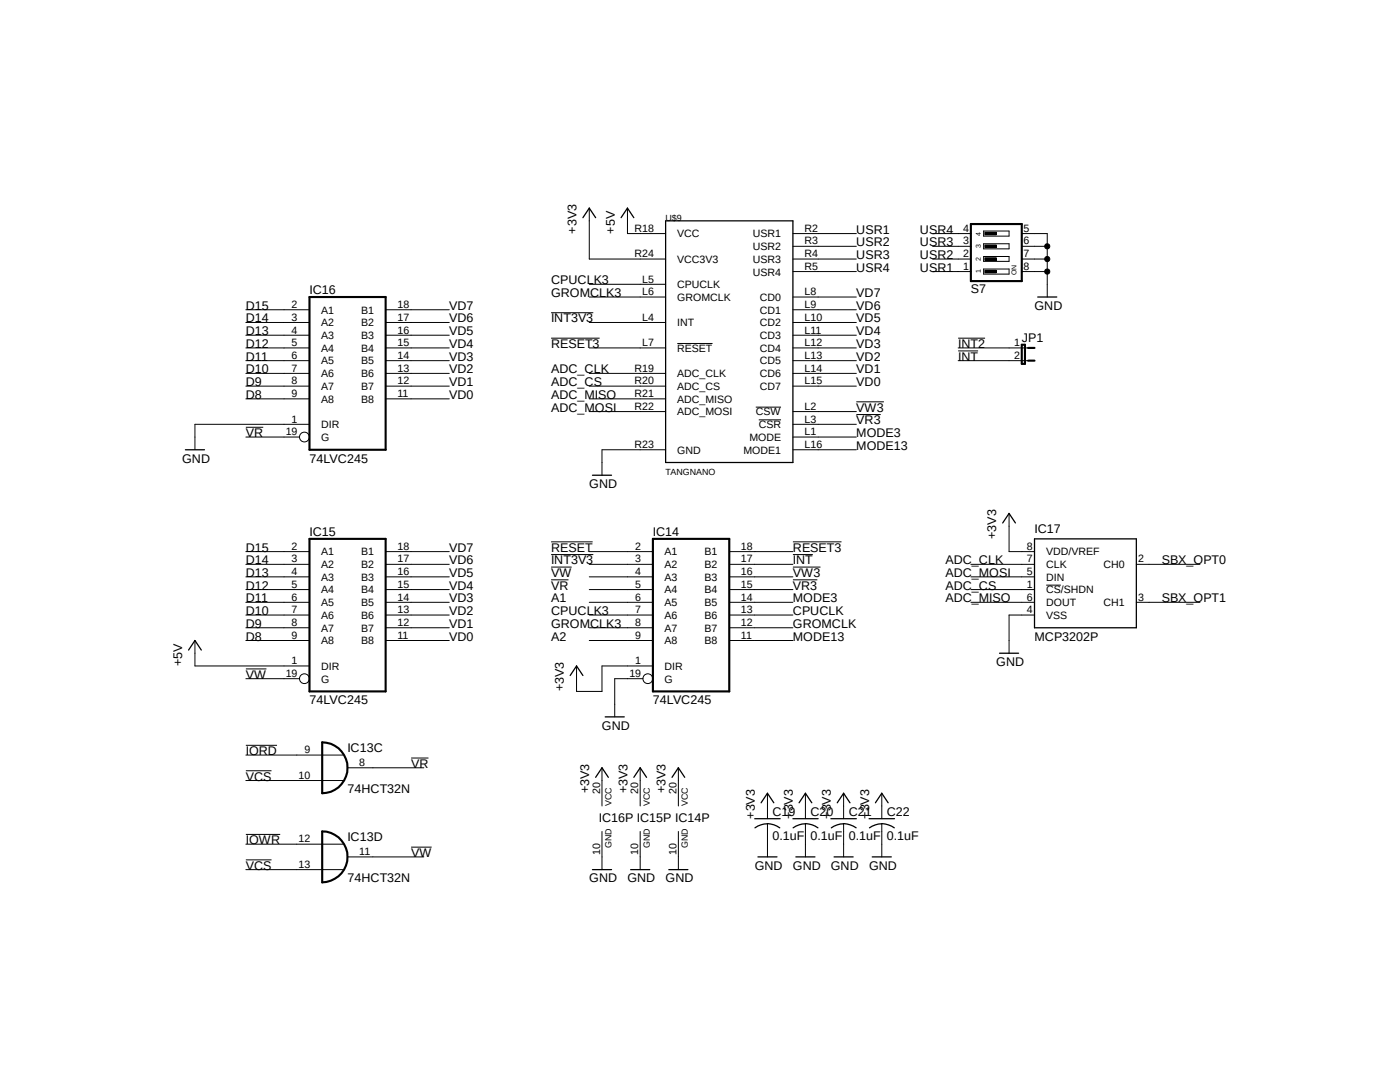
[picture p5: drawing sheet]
<svg xmlns="http://www.w3.org/2000/svg" width="279mm" height="216mm" viewBox="0 0 279 216" stroke-linecap="round" stroke-linejoin="round" font-family="sans-serif">
<path d="M33.7 39.2l211.9 137.5M245.6 39.2l-211.9 137.5" fill="none" stroke="#fff" stroke-width=".2"/>
<g fill="none" stroke="#000" stroke-width=".2">
<path d="M117.6 59.3h15.2M117.6 41.5v10.2h15.2M117.6 56.7h15.2M125.2 41.5v5.1h7.6M158.2 59.3h12.7M158.2 46.6h12.7M158.2 49.1h12.7M158.2 51.7h12.7M158.2 54.2h12.7M186.1 46.6h7.7M186.1 49.1h7.7M186.1 51.7h7.7"/>
<path d="M186.1 54.2h7.7M196.3 46.1h5.1v1h-5.1zM196.3 48.6h5.1v1.1h-5.1zM196.3 51.2h5.1v1h-5.1zM196.3 53.7h5.1v1h-5.1zM196.6 53.9h2.2v.5h-2.2zM196.6 51.4h2.2v.5h-2.2zM196.6 48.9h2.2v.5h-2.2zM196.6 46.4h2.2v.5h-2.2zM203.9 46.6h5.1v12.7M203.9 49.1h5.1M203.9 51.7h5.1"/>
<path d="M203.9 54.2h5.1M49.1 61.8h12.7M49.1 64.3h12.7M49.1 66.9h12.7M49.1 69.4h12.7M49.1 72h12.7M49.1 74.5h12.7M49.1 77h12.7M49.1 79.6h12.7M77 61.8h12.7M77 64.3h12.7M77 66.9h12.7"/>
<path d="M77 69.4h12.7M77 72h12.7M77 74.5h12.7M77 77h12.7M77 79.6h12.7M110 67.5h9.7M110 62.4h8.4M117.6 64.3h15.2M117.6 69.4h15.2M117.6 74.5h15.2M117.6 77h15.2M117.6 79.6h15.2"/>
<path d="M135.2 68.5h7M158.2 61.8h12.7M158.2 64.3h12.7M158.2 66.9h12.7M158.2 69.4h12.7M158.2 72h12.7M158.2 74.5h12.7M158.2 77h12.7M191.2 67.5h5.4M191.2 70h4M191.2 69.4h14M191.2 72h14"/>
<path d="M49.1 85.3h3.4M49.1 87.2h10.7M61.8 84.7h-22.9v5M117.6 82.1h15.2M132.8 89.7h-12.7v5.1M150.8 81.2h5.1M151.4 83.8h4.5M158.2 82.1h12.7M158.2 84.7h12.7M158.2 87.2h12.7M158.2 89.7h12.7M170.9 80.2h5.5"/>
<path d="M170.9 82.7h4.9M49.1 110.1h12.7M49.1 112.6h12.7M49.1 115.1h12.7M49.1 117.6h12.7M77 110.1h12.7M77 112.6h12.7M77 115.1h12.7M77 117.6h12.7M110 108.1h8.3M110 113.2h4.1M110 115.7h3.5"/>
<path d="M110 110.7h8.4M117.6 110.1h12.7M117.6 112.6h12.7M117.6 115.1h12.7M117.6 117.6h12.7M145.5 110.1h12.7M145.5 112.6h12.7M145.5 115.1h12.7M145.5 117.6h12.7M158.2 108.1h9.7M158.2 113.2h5.5M158.2 115.7h4.9"/>
<path d="M158.2 110.7h4M193.8 112.6h12.7M193.8 115.1h12.7M193.8 117.6h12.7M201.4 102.4v7.7h5.1M208.8 116.8h2.9M226.8 112.6h12.7M38.9 127.8v5.1h22.9M49.1 133.5h4.1M49.1 120.2h12.7M49.1 122.7h12.7M49.1 125.3h12.7"/>
<path d="M49.1 127.8h12.7M49.1 135.4h10.7M77 120.2h12.7M77 122.7h12.7M77 125.3h12.7M77 127.8h12.7M115.1 132.9v5.1h5v-5.1h10.2M117.6 120.2h12.7M117.6 122.7h12.7M117.6 125.3h12.7M117.6 127.8h12.7M128.3 135.4h-5.6v7.6"/>
<path d="M145.5 120.2h12.7M145.5 122.7h12.7M145.5 125.3h12.7M145.5 127.8h12.7M193.8 120.2h12.7M206.5 122.7h-5.1v7.6M226.8 120.2h12.7M49.1 148.7h6.2M49.1 153.8h5.1M49.1 150.7h19.5M49.1 155.7h19.5M69.3 153.2h15.3"/>
<path d="M82 151.3h3.5M120.1 153.2v7.6M127.8 153.2v7.6M135.4 153.2v7.6M153.2 158.3v5.1M160.7 158.3v5.1M168.4 158.3v5.1M176 158.3v5.1M49.1 166.5h6.8M49.1 171.6h5.1M49.1 168.4h19.5M49.1 173.5h19.5"/>
<path d="M69.3 171h15.3M82 169h4.1M120.1 165.9v7.6M127.8 165.9v7.6M135.4 165.9v7.6M153.2 164.4v6.6M160.7 164.4v6.6M168.4 164.4v6.6M176 164.4v6.6"/>
<circle cx="209" cy="51.7" r=".51"/>
<circle cx="209" cy="54.2" r=".51"/>
<circle cx="209" cy="49.1" r=".51"/>
<circle cx="60.7" cy="87.2" r=".98"/>
<circle cx="60.7" cy="135.4" r=".98"/>
<circle cx="129.3" cy="135.4" r=".98"/>
</g>
<g fill="none" stroke="#000" stroke-width=".25">
<path d="M116.3 43.4l1.3-1.9 1.3 1.9M124 43.4l1.2-1.9 1.3 1.9M132.8 44.1h25.4v48.2h-25.4zM207.1 59.3h3.8M37 89.7h3.8M118.2 94.8h3.8M200.1 104.4l1.3-2 1.2 2M206.5 107.5h20.3v17.8h-20.3zM37.6 129.7l1.3-1.9 1.3 1.9M113.8 134.8l1.3-1.9 1.2 1.9M199.5 130.3h3.8M118.9 155.1l1.2-1.9 1.3 1.9"/>
<path d="M120.8 143h3.8M126.5 155.1l1.3-1.9 1.2 1.9M134.1 155.1l1.3-1.9 1.3 1.9M118.2 173.5h3.8M125.9 173.5h3.8M133.5 173.5h3.8M150.6 163.4h5.1M151.3 171h3.8M151.9 160.2l1.3-1.9 1.2 1.9M153.2 164.3a4.6 4.6 0 0 1 2.4 .9M153.2 164.4a4.4 4.4 0 0 0-2.5 .8M158.2 163.4h5.1"/>
<path d="M158.8 171h3.8M159.5 160.2l1.2-1.9 1.3 1.9M160.7 164.3a4.6 4.6 0 0 1 2.5 .9M160.7 164.4a4.4 4.4 0 0 0-2.4 .8M165.8 163.4h5.1M166.5 171h3.8M167.1 160.2l1.3-1.9 1.2 1.9M168.4 164.3a4.9 4.9 0 0 1 2.5 .9M168.4 164.4a4.4 4.4 0 0 0-2.5 .8M173.4 163.4h5.1M174.1 171h3.8M174.7 160.2l1.3-1.9 1.2 1.9"/>
<path d="M176 164.3a4.9 4.9 0 0 1 2.5 .9M176 164.4a4.4 4.4 0 0 0-2.5 .8"/>
</g>
<path d="M61.8 59.3h15.2v30.4h-15.2zM193.8 44.7h10.1v11.4h-10.1zM203.9 68.8h.7v3.8h-.7zM205.2 69.4h1.3M205.2 72h1.3M61.8 107.5h15.2v30.5h-15.2zM130.3 107.5h15.2v30.5h-15.2zM64.3 148.1a5.1 5.1 0 0 1 5 5.1 5.1 5.1 0 0 1-5 5.1zM64.3 165.9a5.1 5.1 0 0 1 5 5.1 5.1 5.1 0 0 1-5 5.1z" fill="none" stroke="#000" stroke-width=".42"/>
<g fill="#000">
<path d="M196.6 53.9h2.2v.5h-2.2z" fill-rule="evenodd"/>
<path d="M196.6 51.4h2.2v.5h-2.2z" fill-rule="evenodd"/>
<path d="M196.6 48.9h2.2v.5h-2.2z" fill-rule="evenodd"/>
<path d="M196.6 46.4h2.2v.5h-2.2z" fill-rule="evenodd"/>
<circle cx="209" cy="51.7" r=".51"/>
<circle cx="209" cy="54.2" r=".51"/>
<circle cx="209" cy="49.1" r=".51"/>
</g>
<g font-size="2.5">
<text x="115.1" y="46.6" transform="rotate(-90 115.1 46.6)">+3V3</text>
<text x="122.7" y="46.6" transform="rotate(-90 122.7 46.6)">+5V</text>
<text x="170.9" y="46.6">USR1</text>
<text x="183.6" y="46.6">USR4</text>
<text x="170.9" y="49.1">USR2</text>
<text x="170.9" y="51.7">USR3</text>
<text x="183.6" y="51.7">USR2</text>
<text x="183.6" y="49.1">USR3</text>
<text x="61.8" y="58.6">IC16</text>
<text x="110" y="56.7">CPUCLK3</text>
<text x="110" y="59.3">GROMCLK3</text>
<text x="170.9" y="54.2">USR4</text>
<text x="170.9" y="59.3">VD7</text>
<text x="183.6" y="54.2">USR1</text>
<text x="193.8" y="58.5">S7</text>
<text x="49.1" y="61.8">D15</text>
<text x="49.1" y="64.3">D14</text>
<text x="89.7" y="61.8">VD7</text>
<text x="89.7" y="64.3">VD6</text>
<text x="110" y="64.3">INT3V3</text>
<text x="170.9" y="61.8">VD6</text>
<text x="170.9" y="64.3">VD5</text>
<text x="206.5" y="61.8">GND</text>
<text x="49.1" y="69.4">D12</text>
<text x="49.1" y="72">D11</text>
<text x="49.1" y="66.9">D13</text>
<text x="89.7" y="66.9">VD5</text>
<text x="89.7" y="69.4">VD4</text>
<text x="89.7" y="72">VD3</text>
<text x="110" y="69.4">RESET3</text>
<text x="170.9" y="66.9">VD4</text>
<text x="170.9" y="69.4">VD3</text>
<text x="170.9" y="72">VD2</text>
<text x="191.2" y="72">INT</text>
<text x="191.2" y="69.4">INT2</text>
<text x="203.9" y="68.2">JP1</text>
<text x="49.1" y="74.5">D10</text>
<text x="49.1" y="77">D9</text>
<text x="89.7" y="74.5">VD2</text>
<text x="89.7" y="77">VD1</text>
<text x="110" y="74.5">ADC_CLK</text>
<text x="110" y="77">ADC_CS</text>
<text x="170.9" y="74.5">VD1</text>
<text x="170.9" y="77">VD0</text>
<text x="49.1" y="79.6">D8</text>
<text x="89.7" y="79.6">VD0</text>
<text x="110" y="79.6">ADC_MISO</text>
<text x="110" y="82.1">ADC_MOSI</text>
<text x="170.9" y="82.1">VW3</text>
<text x="49.1" y="87.2">VR</text>
<text x="170.9" y="84.7">VR3</text>
<text x="170.9" y="87.2">MODE3</text>
<text x="170.9" y="89.7">MODE13</text>
<text x="36.4" y="92.3">GND</text>
<text x="61.8" y="92.3">74LVC245</text>
<text x="117.6" y="97.4">GND</text>
<text x="61.8" y="106.9">IC15</text>
<text x="130.3" y="106.9">IC14</text>
<text x="198.8" y="107.5" transform="rotate(-90 198.8 107.5)">+3V3</text>
<text x="206.5" y="106.3">IC17</text>
<text x="49.1" y="110.1">D15</text>
<text x="49.1" y="112.6">D14</text>
<text x="89.7" y="110.1">VD7</text>
<text x="89.7" y="112.6">VD6</text>
<text x="110" y="110.1">RESET</text>
<text x="110" y="112.6">INT3V3</text>
<text x="158.2" y="110.1">RESET3</text>
<text x="158.2" y="112.6">INT</text>
<text x="188.7" y="112.6">ADC_CLK</text>
<text x="231.9" y="112.6">SBX_OPT0</text>
<text x="49.1" y="117.6">D12</text>
<text x="49.1" y="115.1">D13</text>
<text x="89.7" y="115.1">VD5</text>
<text x="89.7" y="117.6">VD4</text>
<text x="110" y="115.1">VW</text>
<text x="110" y="117.6">VR</text>
<text x="158.2" y="115.1">VW3</text>
<text x="158.2" y="117.6">VR3</text>
<text x="188.7" y="117.6">ADC_CS</text>
<text x="188.7" y="115.1">ADC_MOSI</text>
<text x="49.1" y="120.2">D11</text>
<text x="49.1" y="122.7">D10</text>
<text x="49.1" y="125.3">D9</text>
<text x="89.7" y="120.2">VD3</text>
<text x="89.7" y="122.7">VD2</text>
<text x="89.7" y="125.3">VD1</text>
<text x="110" y="122.7">CPUCLK3</text>
<text x="110" y="125.3">GROMCLK3</text>
<text x="110" y="120.2">A1</text>
<text x="158.2" y="120.2">MODE3</text>
<text x="158.2" y="122.7">CPUCLK</text>
<text x="158.2" y="125.3">GROMCLK</text>
<text x="188.7" y="120.2">ADC_MISO</text>
<text x="231.9" y="120.2">SBX_OPT1</text>
<text x="49.1" y="127.8">D8</text>
<text x="89.7" y="127.8">VD0</text>
<text x="110" y="127.8">A2</text>
<text x="158.2" y="127.8">MODE13</text>
<text x="206.5" y="127.8">MCP3202P</text>
<text x="36.4" y="132.9" transform="rotate(-90 36.4 132.9)">+5V</text>
<text x="49.1" y="135.4">VW</text>
<text x="112.5" y="138" transform="rotate(-90 112.5 138)">+3V3</text>
<text x="198.8" y="132.9">GND</text>
<text x="61.8" y="140.5">74LVC245</text>
<text x="130.3" y="140.5">74LVC245</text>
<text x="120.1" y="145.6">GND</text>
<text x="49.1" y="155.7">VCS</text>
<text x="49.1" y="150.7">IORD</text>
<text x="69.3" y="150">IC13C</text>
<text x="82" y="153.2">VR</text>
<text x="69.3" y="158.3">74HCT32N</text>
<text x="117.6" y="158.3" transform="rotate(-90 117.6 158.3)">+3V3</text>
<text x="125.2" y="158.3" transform="rotate(-90 125.2 158.3)">+3V3</text>
<text x="132.8" y="158.3" transform="rotate(-90 132.8 158.3)">+3V3</text>
<text x="69.3" y="167.8">IC13D</text>
<text x="119.5" y="164">IC16P IC15P IC14P</text>
<text x="150.6" y="163.4" transform="rotate(-90 150.6 163.4)">+3V3</text>
<text x="154.2" y="167.6">0.1uF</text>
<text x="154.2" y="162.7">C19</text>
<text x="158.2" y="163.4" transform="rotate(-90 158.2 163.4)">+3V3</text>
<text x="161.8" y="162.7">C20</text>
<text x="161.8" y="167.6">0.1uF</text>
<text x="165.8" y="163.4" transform="rotate(-90 165.8 163.4)">+3V3</text>
<text x="169.4" y="162.7">C21</text>
<text x="169.4" y="167.6">0.1uF</text>
<text x="173.4" y="163.4" transform="rotate(-90 173.4 163.4)">+3V3</text>
<text x="177" y="162.7">C22</text>
<text x="177" y="167.6">0.1uF</text>
<text x="49.1" y="168.4">IOWR</text>
<text x="49.1" y="173.5">VCS</text>
<text x="82" y="171">VW</text>
<text x="150.6" y="173.5">GND</text>
<text x="158.2" y="173.5">GND</text>
<text x="165.8" y="173.5">GND</text>
<text x="173.4" y="173.5">GND</text>
<text x="69.3" y="176.1">74HCT32N</text>
<text x="117.6" y="176.1">GND</text>
<text x="125.2" y="176.1">GND</text>
<text x="132.8" y="176.1">GND</text>
</g>
<g font-size="2.1">
<text x="126.6" y="46.2">R18</text>
<text x="135.2" y="47.4">VCC</text>
<text x="150.2" y="47.4">USR1</text>
<text x="160.6" y="46.2">R2</text>
<text x="192.2" y="46.2">4</text>
<text x="204.3" y="46.2">5</text>
<text x="126.6" y="51.3">R24</text>
<text x="135.2" y="52.5">VCC3V3</text>
<text x="150.2" y="49.9">USR2</text>
<text x="150.2" y="52.5">USR3</text>
<text x="160.6" y="48.8">R3</text>
<text x="160.6" y="51.3">R4</text>
<text x="160.6" y="53.8">R5</text>
<text x="192.2" y="53.8">1</text>
<text x="192.2" y="51.3">2</text>
<text x="192.2" y="48.8">3</text>
<text x="204.3" y="48.8">6</text>
<text x="204.3" y="51.3">7</text>
<text x="204.3" y="53.8">8</text>
<text x="128.1" y="56.4">L5</text>
<text x="128.1" y="58.9">L6</text>
<text x="135.2" y="57.5">CPUCLK</text>
<text x="150.2" y="55">USR4</text>
<text x="160.6" y="58.9">L8</text>
<text x="58.2" y="61.5">2</text>
<text x="58.2" y="64">3</text>
<text x="64.1" y="62.6">A1</text>
<text x="64.1" y="65.1">A2</text>
<text x="72.1" y="65.1">B2</text>
<text x="72.1" y="62.6">B1</text>
<text x="79.3" y="64">17</text>
<text x="79.3" y="61.5">18</text>
<text x="128.1" y="64">L4</text>
<text x="135.2" y="60">GROMCLK</text>
<text x="135.2" y="65.1">INT</text>
<text x="151.6" y="60">CD0</text>
<text x="151.6" y="62.6">CD1</text>
<text x="151.6" y="65.1">CD2</text>
<text x="160.6" y="61.5">L9</text>
<text x="160.6" y="64">L10</text>
<text x="58.2" y="66.5">4</text>
<text x="58.2" y="69.1">5</text>
<text x="58.2" y="71.6">6</text>
<text x="64.1" y="67.6">A3</text>
<text x="64.1" y="70.2">A4</text>
<text x="72.1" y="70.2">B4</text>
<text x="72.1" y="67.6">B3</text>
<text x="79.3" y="71.6">14</text>
<text x="79.3" y="69.1">15</text>
<text x="79.3" y="66.5">16</text>
<text x="128.1" y="69.1">L7</text>
<text x="135.2" y="70.2">RESET</text>
<text x="151.6" y="67.6">CD3</text>
<text x="151.6" y="70.2">CD4</text>
<text x="160.6" y="66.5">L11</text>
<text x="160.6" y="69.1">L12</text>
<text x="160.6" y="71.6">L13</text>
<text x="202.4" y="69.1">1</text>
<text x="202.4" y="71.6">2</text>
<text x="58.2" y="74.2">7</text>
<text x="58.2" y="76.7">8</text>
<text x="64.1" y="72.7">A5</text>
<text x="64.1" y="75.3">A6</text>
<text x="64.1" y="77.8">A7</text>
<text x="72.1" y="77.8">B7</text>
<text x="72.1" y="75.3">B6</text>
<text x="72.1" y="72.7">B5</text>
<text x="79.3" y="76.7">12</text>
<text x="79.3" y="74.2">13</text>
<text x="126.6" y="74.2">R19</text>
<text x="126.6" y="76.7">R20</text>
<text x="135.2" y="75.3">ADC_CLK</text>
<text x="135.2" y="77.8">ADC_CS</text>
<text x="151.6" y="72.7">CD5</text>
<text x="151.6" y="75.3">CD6</text>
<text x="151.6" y="77.8">CD7</text>
<text x="160.6" y="74.2">L14</text>
<text x="160.6" y="76.7">L15</text>
<text x="58.2" y="79.2">9</text>
<text x="64.1" y="80.3">A8</text>
<text x="72.1" y="80.3">B8</text>
<text x="79.3" y="79.2">11</text>
<text x="126.6" y="79.2">R21</text>
<text x="126.6" y="81.8">R22</text>
<text x="135.2" y="80.3">ADC_MISO</text>
<text x="135.2" y="82.9">ADC_MOSI</text>
<text x="150.8" y="82.9">CSW</text>
<text x="160.6" y="81.8">L2</text>
<text x="57" y="86.9">19</text>
<text x="58.2" y="84.3">1</text>
<text x="64.1" y="85.4">DIR</text>
<text x="64.1" y="88">G</text>
<text x="126.6" y="89.4">R23</text>
<text x="149.6" y="88">MODE</text>
<text x="151.4" y="85.4">CSR</text>
<text x="160.6" y="84.3">L3</text>
<text x="160.6" y="86.9">L1</text>
<text x="160.6" y="89.4">L16</text>
<text x="135.2" y="90.5">GND</text>
<text x="148.4" y="90.5">MODE1</text>
<text x="58.2" y="109.7">2</text>
<text x="58.2" y="112.2">3</text>
<text x="64.1" y="110.8">A1</text>
<text x="64.1" y="113.4">A2</text>
<text x="72.1" y="113.4">B2</text>
<text x="72.1" y="110.8">B1</text>
<text x="79.3" y="112.2">17</text>
<text x="79.3" y="109.7">18</text>
<text x="126.8" y="109.7">2</text>
<text x="126.8" y="112.2">3</text>
<text x="132.6" y="110.8">A1</text>
<text x="132.6" y="113.4">A2</text>
<text x="140.6" y="113.4">B2</text>
<text x="140.6" y="110.8">B1</text>
<text x="147.9" y="112.2">17</text>
<text x="147.9" y="109.7">18</text>
<text x="204.9" y="112.2">7</text>
<text x="204.9" y="109.7">8</text>
<text x="208.8" y="113.4">CLK</text>
<text x="208.8" y="110.8">VDD/VREF</text>
<text x="220.2" y="113.4">CH0</text>
<text x="227.1" y="112.2">2</text>
<text x="58.2" y="114.8">4</text>
<text x="58.2" y="117.3">5</text>
<text x="58.2" y="119.8">6</text>
<text x="64.1" y="115.9">A3</text>
<text x="64.1" y="118.4">A4</text>
<text x="72.1" y="118.4">B4</text>
<text x="72.1" y="115.9">B3</text>
<text x="79.3" y="119.8">14</text>
<text x="79.3" y="117.3">15</text>
<text x="79.3" y="114.8">16</text>
<text x="126.8" y="114.8">4</text>
<text x="126.8" y="117.3">5</text>
<text x="126.8" y="119.8">6</text>
<text x="132.6" y="115.9">A3</text>
<text x="132.6" y="118.4">A4</text>
<text x="140.6" y="118.4">B4</text>
<text x="140.6" y="115.9">B3</text>
<text x="147.9" y="119.8">14</text>
<text x="147.9" y="117.3">15</text>
<text x="147.9" y="114.8">16</text>
<text x="204.9" y="117.3">1</text>
<text x="204.9" y="114.8">5</text>
<text x="204.9" y="119.8">6</text>
<text x="208.8" y="118.4">CS/SHDN</text>
<text x="208.8" y="115.9">DIN</text>
<text x="227.1" y="119.8">3</text>
<text x="58.2" y="122.4">7</text>
<text x="58.2" y="124.9">8</text>
<text x="64.1" y="120.9">A5</text>
<text x="64.1" y="123.5">A6</text>
<text x="72.1" y="123.5">B6</text>
<text x="72.1" y="120.9">B5</text>
<text x="79.3" y="124.9">12</text>
<text x="79.3" y="122.4">13</text>
<text x="126.8" y="122.4">7</text>
<text x="126.8" y="124.9">8</text>
<text x="132.6" y="120.9">A5</text>
<text x="132.6" y="123.5">A6</text>
<text x="140.6" y="123.5">B6</text>
<text x="140.6" y="120.9">B5</text>
<text x="147.9" y="124.9">12</text>
<text x="147.9" y="122.4">13</text>
<text x="204.9" y="122.4">4</text>
<text x="208.8" y="123.5">VSS</text>
<text x="208.8" y="120.9">DOUT</text>
<text x="220.2" y="120.9">CH1</text>
<text x="58.2" y="127.5">9</text>
<text x="64.1" y="126">A7</text>
<text x="64.1" y="128.6">A8</text>
<text x="72.1" y="128.6">B8</text>
<text x="72.1" y="126">B7</text>
<text x="79.3" y="127.5">11</text>
<text x="126.8" y="127.5">9</text>
<text x="132.6" y="126">A7</text>
<text x="132.6" y="128.6">A8</text>
<text x="140.6" y="128.6">B8</text>
<text x="140.6" y="126">B7</text>
<text x="147.9" y="127.5">11</text>
<text x="57" y="135.1">19</text>
<text x="58.2" y="132.5">1</text>
<text x="64.1" y="133.6">DIR</text>
<text x="64.1" y="136.2">G</text>
<text x="125.6" y="135.1">19</text>
<text x="126.8" y="132.5">1</text>
<text x="132.6" y="133.6">DIR</text>
<text x="132.6" y="136.2">G</text>
<text x="59.6" y="155.4">10</text>
<text x="60.7" y="150.3">9</text>
<text x="71.7" y="152.9">8</text>
<text x="119.8" y="158.5" transform="rotate(-90 119.8 158.5)">20</text>
<text x="127.4" y="158.5" transform="rotate(-90 127.4 158.5)">20</text>
<text x="135" y="158.5" transform="rotate(-90 135 158.5)">20</text>
<text x="59.6" y="168.1">12</text>
<text x="59.6" y="173.1">13</text>
<text x="71.7" y="170.6">11</text>
<text x="119.8" y="170.6" transform="rotate(-90 119.8 170.6)">10</text>
<text x="127.4" y="170.6" transform="rotate(-90 127.4 170.6)">10</text>
<text x="135" y="170.6" transform="rotate(-90 135 170.6)">10</text>
</g>
<g font-size="1.8">
<text x="132.8" y="44.1">U$9</text>
<text x="132.8" y="94.8">TANGNANO</text>
<text x="122" y="160.8" transform="rotate(-90 122 160.8)">VCC</text>
<text x="129.7" y="160.8" transform="rotate(-90 129.7 160.8)">VCC</text>
<text x="137.3" y="160.8" transform="rotate(-90 137.3 160.8)">VCC</text>
<text x="122" y="169.2" transform="rotate(-90 122 169.2)">GND</text>
<text x="129.7" y="169.2" transform="rotate(-90 129.7 169.2)">GND</text>
<text x="137.3" y="169.2" transform="rotate(-90 137.3 169.2)">GND</text>
</g>
<g font-size="1.4">
<text x="195.7" y="47.1" transform="rotate(-90 195.7 47.1)">4</text>
<text x="195.7" y="52.1" transform="rotate(-90 195.7 52.1)">2</text>
<text x="195.7" y="49.5" transform="rotate(-90 195.7 49.5)">3</text>
<text x="195.7" y="54.4" transform="rotate(-90 195.7 54.4)">1</text>
<text x="202.9" y="54.9" transform="rotate(-90 202.9 54.9)">ON</text>
</g>
</svg>
